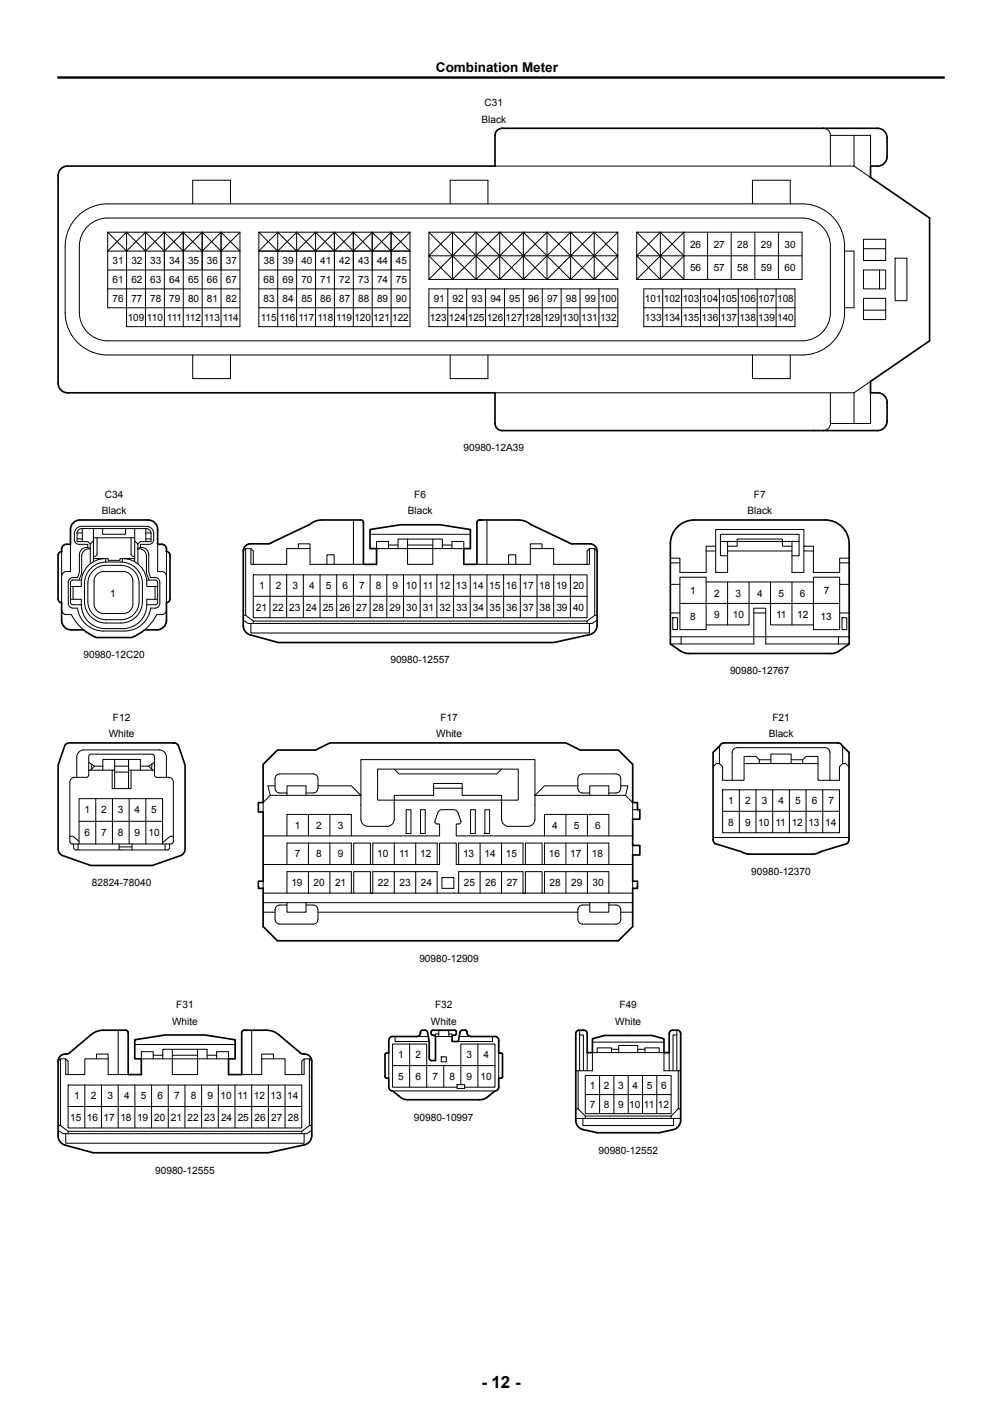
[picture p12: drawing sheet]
<svg xmlns="http://www.w3.org/2000/svg" width="210mm" height="297mm" viewBox="0 0 210 297" stroke-linecap="round" stroke-linejoin="round" font-family="sans-serif">
<g fill="none" stroke="#000" stroke-width=".21">
<path d="M103.7 34.8h75.3M172.6 26.9a1.48 1.48 0 0 1 1.4 1.5M174 28.4v6.4M174 28.4h8.5v6.4M179 28.4v6.4M179 34.8l3.4 2.4M16.3 45.3a8.9 8.9 0 0 1 6.3-2.6h145.5a8.9 8.9 0 0 1 8.9 8.9v13.9a8.9 8.9 0 0 1-8.9 8.9h-145.5a8.9 8.9 0 0 1-8.9-8.9v-13.9a8.9 8.9 0 0 1 2.6-6.3zM18.4 47.4a5.9 5.9 0 0 1 4.2-1.7h145.5a5.9 5.9 0 0 1 5.9 5.9v13.9a5.9 5.9 0 0 1-5.9 5.9h-145.5a5.9 5.9 0 0 1-6-5.9v-13.9a5.9 5.9 0 0 1 1.8-4.2zM22.6 48.7v15.8h27.7M22.6 56.6h27.7M22.6 48.7h27.7M26.5 48.7v19.8h23.8v-19.8"/>
<path d="M26.5 48.7l-3.9 3.9h27.7l-4-3.9M30.5 48.7v19.8M30.5 48.7l3.9 3.9 4-3.9M30.5 48.7l-4 3.9-3.9-3.9M34.4 48.7v19.8M34.4 48.7l-3.9 3.9-4-3.9M38.4 48.7v19.8M40.4 42.7v-4.9h7.9v4.9M42.4 48.7v19.8M42.4 48.7l-4 3.9-4-3.9M46.3 48.7v19.8M46.3 48.7l-3.9 3.9-4-3.9"/>
<path d="M50.3 48.7l-4 3.9-3.9-3.9M54.2 48.7v19.8h31.7v-19.8M54.2 56.6h31.7M54.2 48.7h31.7M58.2 48.7l-4 3.9h31.7l-3.9-3.9M58.2 48.7v19.8M62.2 48.7v19.8M62.2 48.7l-4 3.9-4-3.9M66.1 48.7v19.8M66.1 48.7l-3.9 3.9-4-3.9M70.1 48.7v19.8M70.1 48.7l-4 3.9-3.9-3.9"/>
<path d="M74 48.7v19.8M74 48.7l-3.9 3.9-4-3.9M78 48.7v19.8M78 48.7l-4 3.9-3.9-3.9M82 48.7v19.8M82 48.7l-4 3.9-4-3.9M85.9 48.7l-3.9 3.9-4-3.9M89.9 48.7h39.6M89.9 58.6h39.6M89.9 53.6h39.6M89.9 48.7v9.9M89.9 48.7l9.9 9.9"/>
<path d="M89.9 53.6l4.9 5M94.3 42.7v-4.9h8v4.9M94.8 48.7v9.9M94.8 48.7l-4.9 4.9M94.8 48.7l9.9 9.9M99.8 48.7v9.9M99.8 48.7l-9.9 9.9M99.8 48.7l9.9 9.9M104.7 48.7v9.9M104.7 48.7l-9.9 9.9M104.7 48.7l9.9 9.9M109.7 48.7v9.9"/>
<path d="M109.7 48.7l-9.9 9.9M109.7 48.7l9.9 9.9M114.6 48.7v9.9M114.6 48.7l-9.9 9.9M114.6 48.7l9.9 9.9M119.6 48.7v9.9M119.6 48.7l-9.9 9.9M119.6 48.7l9.9 9.9M124.5 48.7v9.9M124.5 48.7l-9.9 9.9M124.5 48.7l5 4.9M129.5 48.7v9.9"/>
<path d="M129.5 48.7l-9.9 9.9M129.5 53.6l-5 5M133.4 48.7h34.7v9.9h-34.7M133.4 53.6h34.7M133.4 48.7l9.9 9.9v-9.9l-9.9 9.9M133.4 48.7v9.9M133.4 53.6l5 5M138.4 48.7v9.9M138.4 48.7l-5 4.9M138.4 48.7l4.9 4.9-4.9 5M148.3 48.7v9.9M153.2 48.7v9.9"/>
<path d="M157.7 42.7v-4.9h7.9v4.9M158.2 48.7v9.9M163.1 48.7v9.9M177 52.6h2v11.9h-2M181 56.6h4.6v3.9h-4.6zM181 52.1h4.6M181 50.2h4.6v4.4h-4.6zM184.3 56.6v3.9M187.6 54.1h2.5v8.9h-2.5zM22.6 60.5h27.7M40.4 74.4v5h7.9v-5M54.2 64.5h31.7"/>
<path d="M54.2 60.5h31.7M89.9 60.5h39.6v8h-39.6zM89.9 64.5h39.6M93.8 60.5v8M94.3 74.4v5h8v-5M97.8 60.5v8M101.8 60.5v8M105.7 60.5v8M109.7 60.5v8M113.6 60.5v8M117.6 60.5v8M121.6 60.5v8"/>
<path d="M125.5 60.5v8M134.9 60.5h31.7v8h-31.7zM134.9 64.5h31.7M138.9 60.5v8M142.9 60.5v8M146.8 60.5v8M150.8 60.5v8M154.7 60.5v8M157.7 74.4v5h7.9v-5M158.7 60.5v8M162.7 60.5v8M181 62.5h4.6v4.5h-4.6z"/>
<path d="M181 65h4.6M182.5 79.9l-3.5 2.4M103.7 82.3h75.3M174 88.8a1.48 1.48 0 0 1-1.4 1.4M174 82.3v6.5M179 82.3v6.5M182.5 82.3v6.5h-8.5M12.9 115.6v10.7M14.8 114.1v5.7h-.9a1 1 0 0 0-1 1M16.2 113h1M16.2 111.7h1M17.2 110.8v2.7"/>
<path d="M18.4 114.8v-.7h-1.8a1 1 0 0 1-1-1 2.32 2.32 0 0 1 .6-2.5l.9-.3h13.6a1.5 1.5 0 0 1 1.5 1.5v1.3a1 1 0 0 1-1 1h-1.8v.7M18.8 119.4a4.5 4.5 0 0 1 3.4-1.6 8.2 8.2 0 0 1 5.4 .6 4.5 4.5 0 0 1 2.3 3.9v3.8a4.5 4.5 0 0 1-4.5 4.5 8.2 8.2 0 0 1-5.5-.6 4.5 4.5 0 0 1-2.2-3.9v-3.8a4.5 4.5 0 0 1 1.1-2.9zM18.9 115a1.5 1.5 0 0 0-2.3 1.2v3.7l-.3 1.2h-1a1 1 0 0 0-1 1v4.4a1 1 0 0 0 1 1h.9a5.5 5.5 0 0 0 5.5 4.8h2.2a7.5 7.5 0 0 0 5.5-1.1 5.5 5.5 0 0 0 2.2-3.7M18.9 115.1l-.1-.1a1.5 1.5 0 0 0-1.7 1.5v3.6l-.5 1.5M18.9 114v4.2M18.9 114l-.5-.5h-2.2v-1.7a1 1 0 0 1 1-1h13.5a1 1 0 0 1 1 1v1.7h-2.3l-.5 .5M19.5 119.6a3.8 3.8 0 0 1 2.7-1.1h3.2a3.8 3.8 0 0 1 3.8 3.8v3.8a3.8 3.8 0 0 1-3.8 3.8h-3.2a3.8 3.8 0 0 1-3.8-3.8v-3.8a3.8 3.8 0 0 1 1.1-2.7zM19.6 113.4l-.7 .6M19.6 117.1h3.1v.3h2.5v-.3h3M19.6 112.7h8.6M19.6 110.8v6.9M20.3 112.7v3.4a.5 .5 0 0 1-.7 .5"/>
<path d="M21.5 110.8v1.2h4.8v-1.2M22 117.1a5.1 5.1 0 0 0-5 5.8h-2.2M22.2 117.1v.7M25.7 117.1v.7M25.8 117.1a5.1 5.1 0 0 1 5 5.8h2.2M27.5 112.7v3.4a.5 .5 0 0 0 .7 .5M28.2 110.8v6.9M28.2 113.4l.7 .6M28.9 114v4.2M28.9 115a1.5 1.5 0 0 1 2.3 1.2v3.7l.3 1.2h1a1 1 0 0 1 1 1v4.4a1 1 0 0 1-1 1h-.9M28.9 115.1l.1-.1a1.5 1.5 0 0 1 1.7 1.5v3.6l.6 1.5M30.6 113h1.1"/>
<path d="M30.6 111.7h1M30.6 110.8v2.7M33 114.1v5.7h.9a1 1 0 0 1 1 1M34.9 115.6v10.7M51 115.5l.5-.5h1.1l.5 .5v2.8M51.5 115v14M52.6 115v3.3h.5M53.1 118.3h7v-3.3h4.9v3.3h11.2M62.5 115v-1h2.5v1M68.5 118.3v-2h1.5v2M74.1 109v9.3M77.5 112h21.1"/>
<path d="M81.4 115v-1.5h-2.5v1.5h18.3v-1.5h-2.5v1.5M81.4 114.2h2M83.4 115v-2h9.3v2M85.4 113v5.3h5.3v-5.3M85.4 114.2h5.3M92.7 114.2h2M100 118.3h11.1v-3.3h4.9v3.3h7M102.1 109v9.3M106.6 118.3v-2h1.5v2M111.1 115v-1h2.5v1M123.5 115v3.3h-.5M124.6 115v14"/>
<path d="M125.1 115.5l-.5-.5h-1.1l-.5 .5v2.8M140.5 118h2M148 115.5h2M150 114.5v-3.5h18.5v3.5M151 113.5h16.5M152.5 113.5v6.5h-2.5v-5.5h-2v5.5h-5.5v-3h-2M152.5 116.5h-1.5v-4.5h16.5v4.5h-1.5M152.5 114.5h2v-1.5h9.5v1.5h2M152.5 115.5h13.5M166 113.5v6.5h2.5v-5.5h2v5.5h5.5v-3h2M168.5 115.5h2M176 118h2"/>
<path d="M12.9 127.8a1 1 0 0 0 1 1h1.1l.9 1.5 1.6 1.7M14.8 125.6h2.2v1.2M15.3 122.9v2.7M17 126.8a5 5 0 0 0 5 5h1.9a6.5 6.5 0 0 0 5.1-1.2 5 5 0 0 0 1.8-3.8M17.1 121.6h-1.8l-.5 .2v.3v4.4l.5 .3h1.7M20.3 120.4l.9-.5 .5-.1h4.2a2 2 0 0 1 2 2v4.8a2 2 0 0 1-2 2h-4.2a2 2 0 0 1-2-2v-4.8l.1-.5zM30.7 121.6h1.8h.3l.2 .5v4.4l-.5 .3h-1.7M32.5 122.9v2.7M33 125.6h-2.2v1.2M34.9 127.8a1 1 0 0 1-1 1h-1.1l-.9 1.5-1.6 1.7M51 130l1 .7h72.1l1-.7M51 129h.5"/>
<path d="M51.5 129l1.6 1.2M52.6 130.7v2h70.9v-2M53.1 120.5h69.9v9h-69.9zM53.1 125h69.9M53.1 130.2v.5M53.1 130.2h69.9M56.6 120.5v9M60.1 120.5v9M63.6 120.5v9M67.1 120.5v9M70.6 120.5v9M74.1 120.5v9"/>
<path d="M77.6 120.5v9M81.1 120.5v9M84.6 120.5v9M88.1 120.5v9M91.6 120.5v9M95.1 120.5v9M98.6 120.5v9M102.1 120.5v9M105.6 120.5v9M109 120.5v9M112.5 120.5v9M116 120.5v9"/>
<path d="M119.5 120.5v9M123 130.2v.5M124.6 129h.5M124.6 129l-1.6 1.2M140.5 135h17.5v-7.5h2.5v7.5h17.5M140.5 128.5h2M140.5 133.5h37.5M140.5 122.5h2M141 129.5h1v2.5h-1zM142.5 126.5v5.5h5.5v-11h-5.5v5.5h33.5v-5.5h-5.5v11h5.5v-5.5M142.7 133.5v1.5M148 122h22.5"/>
<path d="M152.5 122v9M157 122v9h-9M158 128.5h2.5M161.5 122v9h9M166 122v9M175.7 133.5v1.5M176 128.5h2M176 122.5h2M176.5 129.5h1v2.5h-1zM18.6 159.8l1.2 .8M18.8 158.1h13.3l.3 .5v4.1l.5 .2h2.4a1 1 0 0 1 1 1v12.5l-.2 .4-.3 .1-20.9-.1-.3-.4v-12.5a1 1 0 0 1 1-1h2.5l.4-.2 .1-4.1zM24 159.2v6.1"/>
<path d="M26.9 159.2v6.1M32.4 159.8l-1.2 .8M150.9 156.3l-.1 3.7M159.1 159.2h2.5M165.8 159.2h2.4M176.5 156.3l.1 3.7M14.6 175.3h.7l1.3 1.1M15.4 176.9l.1 1 .4 .2h19.1l.5-.2v-1M16.1 162.9v-4.2a1.5 1.5 0 0 1 1.5-1.5h15.8a1.5 1.5 0 0 1 1.5 1.5v4.2M16.4 176.9v1.2M16.6 176.9v-9.5h17.5v9.5M16.6 172.1h17.5"/>
<path d="M18.6 161.4h5.4M19.2 160.2v1M19.8 160.6l-.8 .8M19.8 160.6h1.7M20.1 167.4v9.5M21.5 161.4v-2.2h7.9v2.2M23.5 161.4v3.9h4v-3.9M23.6 167.4v9.5M24 160.6h2.9M24 161.8h2.9M25 176.9v1.2M25 177.5h2.7"/>
<path d="M26.9 161.4h5.5M27.1 167.4v9.5M27.7 176.9v1.2M29.4 160.6h1.8M30.6 167.4v9.5M31.2 160.6l.8 .8M31.8 160.2v1M34.6 176.9v1.2M36.3 175.3h-.6l-1.6 1.3M55.1 175.2h18.5M56.6 166.7l-1.5 1.5v2M57.6 164.7h-1.5l.5 2"/>
<path d="M60.1 166.2h-1.5a1 1 0 0 1-1-1v-2a1 1 0 0 1 1-1h7a1 1 0 0 1 1 1v2a1 1 0 0 1-1 1h-1.5M60.1 175.2v-4.5h13.5v4.5h18.5v-2.5l-.7-.1-.3-.4 .6-1.8a.98 .98 0 0 1 1-.7h2.4a.98 .98 0 0 1 .9 .7l.6 1.8-.2 .4-.8 .1v2.5h37M60.1 166.7v-2h4v2M64.6 170.7v4.5M64.6 176.7v4.5M66.6 164.7h7l2 2h-19M69.1 170.7v4.5M69.1 176.7v4.5M82.6 167.7v4a1.5 1.5 0 0 1-1.5 1.5h-4a1.5 1.5 0 0 1-1.5-1.5v-12.5h36.5v12.5a1.5 1.5 0 0 1-1.5 1.5h-4a1.5 1.5 0 0 1-1.5-1.5v-4M82.6 161.2l1 1h20.5l1-1M82.6 167.7h-3.5v-6.5h29.5v6.5h-3.5M82.6 167.7v-1h8.3v-1.5h6v1.5h8.2v1"/>
<path d="M82.6 176.7v4.5M82.6 167.7h22.5M85.1 169.7h1v5h-1zM87.1 176.7v4.5M88.1 169.7h1v5h-1zM90.9 165.2v-1h6v1M98.6 169.7h1v5h-1zM100.6 176.7v4.5M101.6 169.7h1v5h-1zM105.1 176.7v4.5M114 175.2l.1-4.5h13.5v4.5M118.6 170.7v4.5"/>
<path d="M118.6 176.7v4.5M121.1 164.7h-7l-2 2h19M123.1 170.7v4.5M123.1 176.7v4.5M123.6 166.2h-1.5a1 1 0 0 1-1-1v-2a1 1 0 0 1 1-1h7a1 1 0 0 1 1 1v2a1 1 0 0 1-1 1h-1.5M123.6 166.7v-2h4v2M130.1 164.7h1.5l-.5 2M131.1 166.7l1.5 1.5v3.5M132.6 177.2v2M132.6 169.7h1M149.5 160.7l.6-.7h.7l.6 .7v2.8h4.5v-3.5h15.5v3.5h4.5v-2.8l.7-.7h.7l.6 .7M149.5 175.5h28.4"/>
<path d="M151.4 165.5h24.5v9h-24.5zM151.4 170h24.5M153.4 163.5v-5.8a1 1 0 0 1 1-1h18.5a1 1 0 0 1 1 1v5.8M154.9 165.5v9M158.4 165.5v9M159.1 160v-.8l-.7-.7h-2.5v1.5M161.6 160v-2h4.2v2M161.9 165.5v9M165.4 165.5v9M168.2 160v-.8l.7-.7h2.5v1.5M168.9 165.5v9M172.4 165.5v9"/>
<path d="M55.1 181.2h37v-4.5h3.5v4.5h37M55.1 187.2h77.5M55.1 189.2h77.5M55.1 191.2h2.5M55.1 184.7v1.5M60.1 189.7h-1.5a1 1 0 0 0-1 1v2a1 1 0 0 0 1 1h7a1 1 0 0 0 1-1v-2a1 1 0 0 0-1-1h-1.5M60.1 189.2v2h4v-2M60.1 181.2v-4.5h13.5v4.5M60.1 187.2v-4.5h13.5v4.5M64.6 182.7v4.5M66.6 191.2h54.5M69.1 182.7v4.5"/>
<path d="M74.1 181.2v-4.5h3.5v4.5M74.1 187.2v-4.5h3.5v4.5M78.1 181.2v-4.5h13.5v4.5M78.1 187.2v-4.5h13.5v4.5M82.6 182.7v4.5M87.1 182.7v4.5M92.6 183.9h2.5v2.3h-2.5zM96.1 181.2v-4.5h13.5v4.5M96.1 187.2v-4.5h13.5v4.5M100.6 182.7v4.5M105.1 182.7v4.5M110.1 181.2v-4.5h3.5v4.5"/>
<path d="M110.1 187.2v-4.5h3.5v4.5M114.1 181.2v-4.5h13.5v4.5M114.1 187.2v-4.5h13.5v4.5M118.6 182.7v4.5M123.1 182.7v4.5M123.6 189.7h-1.5a1 1 0 0 0-1 1v2a1 1 0 0 0 1 1h7a1 1 0 0 0 1-1v-2a1 1 0 0 0-1-1h-1.5M123.6 189.2v2h4v-2M130.1 191.2h2.5M132.6 184.7v1.5M24.8 215.9v9.3M28.2 218.9h21.1M36.1 219.9v5.3h5.3v-5.3"/>
<path d="M52.8 215.9v9.3M82.8 217.2v1.1h7.2M85.9 218.8v9.1M87.3 217.2h2.5M92 215.9v1.3M92 216.7h-.7v.5h3.4v-.5h-.6M94.1 215.9v1.3M96.2 217.2h2.5M100.2 218.8v9.1M103.2 217.2v1.1h-7.1M121.5 216.9h.8v7.5M121.5 215.9v8.5"/>
<path d="M124.2 218.4h15M128.2 219.9h1.5M133.7 219.9h1.5M141.9 216.9h-.8v7.5M141.9 215.9v8.5M12.2 222.4l.5-.5h1.1l.5 .5v2.8M12.2 236.9l1 .7h51.1l1-.7M12.2 235.9h.5M12.7 235.9l1.6 1.2M12.7 221.9v14M13.8 237.6v2h49.9v-2M13.8 221.9v3.3h.5"/>
<path d="M14.3 227.4h48.9v9h-48.9zM14.3 225.2h3.5v-3.3h4.9v3.3h4.2M14.3 231.9h48.9M14.3 237.1v.5M14.3 237.1h48.9M17.8 227.4v9M20.2 221.9v-1h2.5v1M21.3 227.4v9M24.8 227.4v9M28.3 227.4v9M31.8 227.4v9M32.1 221.9v-1.5h-2.5v1.5h18.3v-1.5h-2.5v1.5"/>
<path d="M32.1 221.2h2M34.1 221.9v-2h9.3v2M35.3 227.4v9M36.1 221.2h5.3M38.8 227.4v9M42.3 227.4v9M43.4 221.2h2M45.8 227.4v9M49.3 227.4v9M50.7 225.2h4.1v-3.3h4.9v3.3h3.5M52.8 227.4v9M54.8 221.9v-1h2.5v1"/>
<path d="M56.2 227.4v9M59.7 227.4v9M63.2 237.1v.5M63.7 221.9v3.3h-.5M64.8 235.9h.5M64.8 235.9l-1.6 1.2M64.8 221.9v14M65.3 222.4l-.5-.5h-1.1l-.5 .5v2.8M81.5 220.7v5.3M82.3 223.3h21.4M82.3 228.7h21.4M89.4 227.9v-9.1h-7.1v9.1h13.5"/>
<path d="M92.5 221.5h1v1.1h-1zM93 223.3v4.6M95.8 227.3h1.6v.8h-1.6zM96.6 227.3v-8.5h7.1v9.1h-6.3M104.5 220.7v5.3M120.7 224.4h3.5v-3.8h15v3.8h3.5M120.7 234.4h22M120.7 232.4h.5M121.2 232.4l1.5 1.5M121.2 224.4v8M122.2 234.4v1.5h19v-1.5M122.7 225.4h18v8h-18z"/>
<path d="M122.7 229.4h18M122.7 233.9h18M122.7 233.9v.5M123.1 220.6v3.8M125.2 220.6v-1h3v1M125.7 225.4v8M128.7 225.4v8M129.7 220.6v-1.5h4v1.5M131.7 225.4v8M134.7 225.4v8M135.2 220.6v-1h3v1M137.7 225.4v8"/>
<path d="M140.3 220.6v3.8M140.7 233.9v.5M142.2 232.4h.5M142.2 232.4l-1.5 1.5M142.2 224.4v8"/>
</g>
<path d="M12.8 35.4l.8-.5 .6-.1h89.5v-6.4a1.48 1.48 0 0 1 1.5-1.5h78.7a1.98 1.98 0 0 1 2 2v1.9a3.6 3.6 0 0 1-.6 3.4 3.1 3.1 0 0 1-2.8 .6l-.1 2.4 12.4 8.5v25.7l-12.3 8.5v2.4a2.87 2.87 0 0 1 3.1 1l.3 1v2a3.6 3.6 0 0 1-.6 3.4l-.8 .5h-.6h-78.7a1.48 1.48 0 0 1-1.5-1.4v-6.5h-89.5a1.98 1.98 0 0 1-2-2v-43.5v-.5zM15.4 109.6l.8-.5 .6-.1h14.2a2 2 0 0 1 2 2v3.1h.9a1.13 1.13 0 0 1 1 1.5 .75 .75 0 0 1 .7 .8v9.1a.75 .75 0 0 1-.7 .8v3.7a2 2 0 0 1-2 2h-2.6l-1.3 .9-1.4 .7h-7.4l-1.4-.7-1.3-.9h-2.6a2 2 0 0 1-2-2v-3.7a.75 .75 0 0 1-.7-.8v-9.1a.75 .75 0 0 1 .7-.8 1.16 1.16 0 0 1 1-1.5h.9v-3.1v-.5zM119.9 114h3.7a1.5 1.5 0 0 1 1.5 1.5v15.6a1.98 1.98 0 0 1-1.5 1.9l-7.6 1.7h-57.7l-5.8-1.6a1.97 1.97 0 0 1-1.5-2v-15.6a1.5 1.5 0 0 1 1.5-1.5h4l10-4.9 9.2-.1 .4 .2 .1 .3v8.8h2.7v-3.3h-1.4v-4l6.4-1h8.3l6.4 1v4h-1.4v3.3h2.8v-9.1l.5-.2h8.1l1 .1 .8 .3 .8 .5 8.7 4.1M142.3 110.2a5 5 0 0 1 3.2-1.2h27.5a5 5 0 0 1 5 5v21l-2.1 1.4-1 .5-.7 .1h-29.9l-1.4-.4-2.4-1.6v-21a5 5 0 0 1 1.8-3.8zM13.7 156.1l.8-.4h22l.7 .4 1.6 4.3v17.5a1.5 1.5 0 0 1-1.2 1.5l-5.7 2h-12.9l-5.7-2a1.5 1.5 0 0 1-1.1-1.5v-17.5zM58.1 157.2h8l3-1.5h49.5l3 1.5h8l3 3v8h1v1.5h.5v2h-1.5v5.5h1.5v2h-1.5v5.5h1v1.5h-1v8l-3 3h-71.5l-3-3v-8h-1v-1.5h1v-14.5h-1v-2h1v-8zM151 156l.8-.3h23.8a.98 .98 0 0 1 .9 .6l1.4 1.4v18.3l-.2 .7-7.1 2.3h-13.5l-1-.1-.7-.4-5.5-1.7-.4-.6v-18.5zM81.7 217.5l.6-.3h5a1.2 1.2 0 0 0 .9-1.1 1.01 1.01 0 0 1 1.3 0 16.3 16.3 0 0 1 .5 5.9l.5 .3h.8v-5.1l-.2-.2-.7-.2v-.6l.1-.2h5l.1 .2v.6l-.8 .3-.1 1.2h1.4l.4-2.2 .4-.2h.6a.6 .6 0 0 1 .4 .8l.4 .5h.3h5.1a.79 .79 0 0 1 .8 .8v2.7l.7 .1 .1 .2v4.7l-.1 .2-.7 .1v1.9a.79 .79 0 0 1-.8 .8l-2 1.5-1.2 .3h-15.5l-1.1-.5-1.6-1.3a.79 .79 0 0 1-.8-.8v-1.9l-.6-.1-.2-.2v-4.7l.2-.2 .6-.1v-2.7zM120.9 216.1a1.97 1.97 0 0 1 2 0l.2 .5v4h1.1v-2.9l2.5-.7h10l2.5 .7v2.9h1.1v-4a.7 .7 0 0 1 .7-.7h1a.7 .7 0 0 1 .7 .7v18.2a1.98 1.98 0 0 1-1.6 2l-2.9 .6h-13l-3-.6a1.98 1.98 0 0 1-1.5-2v-18.2zM12.8 221.2l1.8-.5 4.9-4.1 .8-.4 1.4-.3h4.7l.4 .3 .1 9h2.7v-3.3h-1.4v-4l6.4-1h8.3l6.4 1v4h-1.4v3.3h2.8v-8.8l.2-.4 4.9-.1 1.4 .3 1.2 .7 4.6 3.8 .6 .2a1.53 1.53 0 0 1 1.7 1.5v15.6a1.98 1.98 0 0 1-1.5 2l-7.6 1.6h-36.7l-5.8-1.6a1.97 1.97 0 0 1-1.5-1.9v-15.7l.1-.4z" fill="none" stroke="#000" stroke-width=".35"/>
<path d="M12 16.3h186" fill="none" stroke="#000" stroke-width=".5"/>
<text font-size="3.5" x="100.9" y="290.9">- 12 -</text>
<text font-size="2.8" x="91.4" y="15.1">Combination Meter</text>
<g font-size="2.1">
<text x="101.6" y="22.2">C31</text>
<text x="100.9" y="25.7">Black</text>
<text x="144.6" y="51.9">26</text>
<text x="149.6" y="51.9">27</text>
<text x="154.5" y="51.9">28</text>
<text x="159.5" y="51.9">29</text>
<text x="164.4" y="51.9">30</text>
<text x="23.6" y="55.3">31</text>
<text x="23.6" y="59.3">61</text>
<text x="27.5" y="55.3">32</text>
<text x="27.5" y="59.3">62</text>
<text x="31.5" y="55.3">33</text>
<text x="31.5" y="59.3">63</text>
<text x="35.5" y="55.3">34</text>
<text x="35.5" y="59.3">64</text>
<text x="39.4" y="55.3">35</text>
<text x="39.4" y="59.3">65</text>
<text x="43.4" y="55.3">36</text>
<text x="43.4" y="59.3">66</text>
<text x="47.3" y="59.3">67</text>
<text x="47.3" y="55.3">37</text>
<text x="55.3" y="59.3">68</text>
<text x="55.3" y="55.3">38</text>
<text x="59.2" y="59.3">69</text>
<text x="59.2" y="55.3">39</text>
<text x="63.2" y="59.3">70</text>
<text x="63.2" y="55.3">40</text>
<text x="67.1" y="59.3">71</text>
<text x="67.1" y="55.3">41</text>
<text x="71.1" y="59.3">72</text>
<text x="71.1" y="55.3">42</text>
<text x="75.1" y="59.3">73</text>
<text x="75.1" y="55.3">43</text>
<text x="79" y="59.3">74</text>
<text x="79" y="55.3">44</text>
<text x="83" y="59.3">75</text>
<text x="83" y="55.3">45</text>
<text x="144.6" y="56.9">56</text>
<text x="149.6" y="56.9">57</text>
<text x="154.5" y="56.9">58</text>
<text x="159.5" y="56.9">59</text>
<text x="164.4" y="56.9">60</text>
<text x="23.6" y="63.2">76</text>
<text x="27.5" y="63.2">77</text>
<text x="31.5" y="63.2">78</text>
<text x="35.5" y="63.2">79</text>
<text x="39.4" y="63.2">80</text>
<text x="43.4" y="63.2">81</text>
<text x="47.3" y="63.2">82</text>
<text x="55.3" y="63.2">83</text>
<text x="59.2" y="63.2">84</text>
<text x="63.2" y="63.2">85</text>
<text x="67.1" y="63.2">86</text>
<text x="71.1" y="63.2">87</text>
<text x="75.1" y="63.2">88</text>
<text x="79" y="63.2">89</text>
<text x="83" y="63.2">90</text>
<text x="90.9" y="63.2">91</text>
<text x="94.9" y="63.2">92</text>
<text x="98.8" y="63.2">93</text>
<text x="102.8" y="63.2">94</text>
<text x="106.7" y="63.2">95</text>
<text x="110.7" y="63.2">96</text>
<text x="114.7" y="63.2">97</text>
<text x="118.6" y="63.2">98</text>
<text x="122.6" y="63.2">99</text>
<text x="125.8" y="63.2">100</text>
<text x="135.2" y="63.2">101</text>
<text x="139.1" y="63.2">102</text>
<text x="143.1" y="63.2">103</text>
<text x="147" y="63.2">104</text>
<text x="151" y="63.2">105</text>
<text x="155" y="63.2">106</text>
<text x="158.9" y="63.2">107</text>
<text x="162.9" y="63.2">108</text>
<text x="26.8" y="67.2">109</text>
<text x="30.8" y="67.2">110</text>
<text x="35" y="67.2">111</text>
<text x="38.8" y="67.2">112</text>
<text x="42.8" y="67.2">113</text>
<text x="46.7" y="67.2">114</text>
<text x="54.6" y="67.2">115</text>
<text x="58.6" y="67.2">116</text>
<text x="62.6" y="67.2">117</text>
<text x="66.5" y="67.2">118</text>
<text x="70.5" y="67.2">119</text>
<text x="74.3" y="67.2">120</text>
<text x="78.2" y="67.2">121</text>
<text x="82.2" y="67.2">122</text>
<text x="90.1" y="67.2">123</text>
<text x="94.1" y="67.2">124</text>
<text x="98" y="67.2">125</text>
<text x="102" y="67.2">126</text>
<text x="106" y="67.2">127</text>
<text x="109.9" y="67.2">128</text>
<text x="113.9" y="67.2">129</text>
<text x="117.8" y="67.2">130</text>
<text x="121.8" y="67.2">131</text>
<text x="125.8" y="67.2">132</text>
<text x="135.2" y="67.2">133</text>
<text x="139.1" y="67.2">134</text>
<text x="143.1" y="67.2">135</text>
<text x="147" y="67.2">136</text>
<text x="151" y="67.2">137</text>
<text x="155" y="67.2">138</text>
<text x="158.9" y="67.2">139</text>
<text x="162.9" y="67.2">140</text>
<text x="97.1" y="94.6">90980-12A39</text>
<text x="21.3" y="107.8">Black</text>
<text x="22" y="104.3">C34</text>
<text x="85.5" y="107.8">Black</text>
<text x="86.8" y="104.3">F6</text>
<text x="156.6" y="107.8">Black</text>
<text x="158" y="104.3">F7</text>
<text x="23.1" y="125.1">1</text>
<text x="54.3" y="123.5">1</text>
<text x="57.8" y="123.5">2</text>
<text x="61.3" y="123.5">3</text>
<text x="64.8" y="123.5">4</text>
<text x="68.3" y="123.5">5</text>
<text x="71.8" y="123.5">6</text>
<text x="75.3" y="123.5">7</text>
<text x="78.8" y="123.5">8</text>
<text x="82.3" y="123.5">9</text>
<text x="85" y="123.5">10</text>
<text x="88.6" y="123.5">11</text>
<text x="92" y="123.5">12</text>
<text x="95.5" y="123.5">13</text>
<text x="99" y="123.5">14</text>
<text x="102.5" y="123.5">15</text>
<text x="106" y="123.5">16</text>
<text x="109.5" y="123.5">17</text>
<text x="113" y="123.5">18</text>
<text x="116.5" y="123.5">19</text>
<text x="120.1" y="123.5">20</text>
<text x="144.7" y="124.5">1</text>
<text x="149.7" y="125">2</text>
<text x="154.2" y="125">3</text>
<text x="158.7" y="125">4</text>
<text x="163.2" y="125">5</text>
<text x="167.7" y="125">6</text>
<text x="172.6" y="124.5">7</text>
<text x="53.6" y="128">21</text>
<text x="57.1" y="128">22</text>
<text x="60.6" y="128">23</text>
<text x="64.1" y="128">24</text>
<text x="67.6" y="128">25</text>
<text x="71.1" y="128">26</text>
<text x="74.6" y="128">27</text>
<text x="78.1" y="128">28</text>
<text x="81.6" y="128">29</text>
<text x="85.1" y="128">30</text>
<text x="88.6" y="128">31</text>
<text x="92.1" y="128">32</text>
<text x="95.6" y="128">33</text>
<text x="99.1" y="128">34</text>
<text x="102.6" y="128">35</text>
<text x="106.1" y="128">36</text>
<text x="109.6" y="128">37</text>
<text x="113.1" y="128">38</text>
<text x="116.6" y="128">39</text>
<text x="120.1" y="128">40</text>
<text x="144.7" y="130">8</text>
<text x="149.7" y="129.5">9</text>
<text x="153.6" y="129.5">10</text>
<text x="162.6" y="129.5">11</text>
<text x="167.1" y="129.5">12</text>
<text x="171.9" y="130">13</text>
<text x="17.5" y="138">90980-12C20</text>
<text x="81.8" y="139">90980-12557</text>
<text x="153" y="141.3">90980-12767</text>
<text x="22.8" y="154.6">White</text>
<text x="23.7" y="151">F12</text>
<text x="91.4" y="154.6">White</text>
<text x="92.3" y="151">F17</text>
<text x="161.1" y="154.6">Black</text>
<text x="161.9" y="151">F21</text>
<text x="17.7" y="170.5">1</text>
<text x="21.2" y="170.5">2</text>
<text x="24.7" y="170.5">3</text>
<text x="28.2" y="170.5">4</text>
<text x="31.7" y="170.5">5</text>
<text x="61.8" y="173.7">1</text>
<text x="66.3" y="173.7">2</text>
<text x="70.8" y="173.7">3</text>
<text x="115.8" y="173.7">4</text>
<text x="120.3" y="173.7">5</text>
<text x="124.8" y="173.7">6</text>
<text x="152.6" y="168.6">1</text>
<text x="152.6" y="173.1">8</text>
<text x="156.1" y="168.6">2</text>
<text x="156.1" y="173.1">9</text>
<text x="158.9" y="173.1">10</text>
<text x="159.6" y="168.6">3</text>
<text x="162.5" y="173.1">11</text>
<text x="163.1" y="168.6">4</text>
<text x="165.9" y="173.1">12</text>
<text x="166.6" y="168.6">5</text>
<text x="169.4" y="173.1">13</text>
<text x="170.1" y="168.6">6</text>
<text x="172.9" y="173.1">14</text>
<text x="173.6" y="168.6">7</text>
<text x="17.7" y="175.2">6</text>
<text x="21.2" y="175.2">7</text>
<text x="24.7" y="175.2">8</text>
<text x="28.2" y="175.2">9</text>
<text x="31.1" y="175.2">10</text>
<text x="61.8" y="179.7">7</text>
<text x="66.3" y="179.7">8</text>
<text x="70.8" y="179.7">9</text>
<text x="79.1" y="179.7">10</text>
<text x="83.6" y="179.7">11</text>
<text x="88" y="179.7">12</text>
<text x="97" y="179.7">13</text>
<text x="101.5" y="179.7">14</text>
<text x="106" y="179.7">15</text>
<text x="115" y="179.7">16</text>
<text x="119.5" y="179.7">17</text>
<text x="124" y="179.7">18</text>
<text x="19.2" y="185.8">82824-78040</text>
<text x="61.1" y="185.6">19</text>
<text x="65.7" y="185.6">20</text>
<text x="70.2" y="185.6">21</text>
<text x="79.2" y="185.6">22</text>
<text x="83.7" y="185.6">23</text>
<text x="88.2" y="185.6">24</text>
<text x="97.2" y="185.6">25</text>
<text x="101.7" y="185.6">26</text>
<text x="106.2" y="185.6">27</text>
<text x="115.2" y="185.6">28</text>
<text x="119.7" y="185.6">29</text>
<text x="124.2" y="185.6">30</text>
<text x="157.5" y="183.4">90980-12370</text>
<text x="87.9" y="201.6">90980-12909</text>
<text x="36.1" y="214.8">White</text>
<text x="36.9" y="211.2">F31</text>
<text x="90.3" y="214.8">White</text>
<text x="91.2" y="211.2">F32</text>
<text x="129" y="214.8">White</text>
<text x="129.8" y="211.2">F49</text>
<text x="83.5" y="221.8">1</text>
<text x="87" y="221.8">2</text>
<text x="97.8" y="221.8">3</text>
<text x="101.4" y="221.8">4</text>
<text x="83.5" y="226.4">5</text>
<text x="87" y="226.4">6</text>
<text x="90.6" y="226.4">7</text>
<text x="94.2" y="226.4">8</text>
<text x="97.8" y="226.4">9</text>
<text x="100.7" y="226.4">10</text>
<text x="15.5" y="230.4">1</text>
<text x="19" y="230.4">2</text>
<text x="22.5" y="230.4">3</text>
<text x="26" y="230.4">4</text>
<text x="29.5" y="230.4">5</text>
<text x="33" y="230.4">6</text>
<text x="36.5" y="230.4">7</text>
<text x="40" y="230.4">8</text>
<text x="43.5" y="230.4">9</text>
<text x="46.2" y="230.4">10</text>
<text x="49.8" y="230.4">11</text>
<text x="53.2" y="230.4">12</text>
<text x="56.7" y="230.4">13</text>
<text x="60.2" y="230.4">14</text>
<text x="123.6" y="232.2">7</text>
<text x="123.6" y="228.2">1</text>
<text x="126.6" y="228.2">2</text>
<text x="126.6" y="232.2">8</text>
<text x="129.6" y="232.2">9</text>
<text x="129.6" y="228.2">3</text>
<text x="131.9" y="232.2">10</text>
<text x="132.6" y="228.2">4</text>
<text x="135" y="232.2">11</text>
<text x="135.6" y="228.2">5</text>
<text x="137.9" y="232.2">12</text>
<text x="138.6" y="228.2">6</text>
<text x="14.7" y="234.9">15</text>
<text x="18.2" y="234.9">16</text>
<text x="21.7" y="234.9">17</text>
<text x="25.2" y="234.9">18</text>
<text x="28.7" y="234.9">19</text>
<text x="32.3" y="234.9">20</text>
<text x="35.8" y="234.9">21</text>
<text x="39.3" y="234.9">22</text>
<text x="42.8" y="234.9">23</text>
<text x="46.3" y="234.9">24</text>
<text x="49.8" y="234.9">25</text>
<text x="53.3" y="234.9">26</text>
<text x="56.8" y="234.9">27</text>
<text x="60.3" y="234.9">28</text>
<text x="86.8" y="234.9">90980-10997</text>
<text x="32.5" y="246">90980-12555</text>
<text x="125.4" y="241.8">90980-12552</text>
</g>
</svg>
